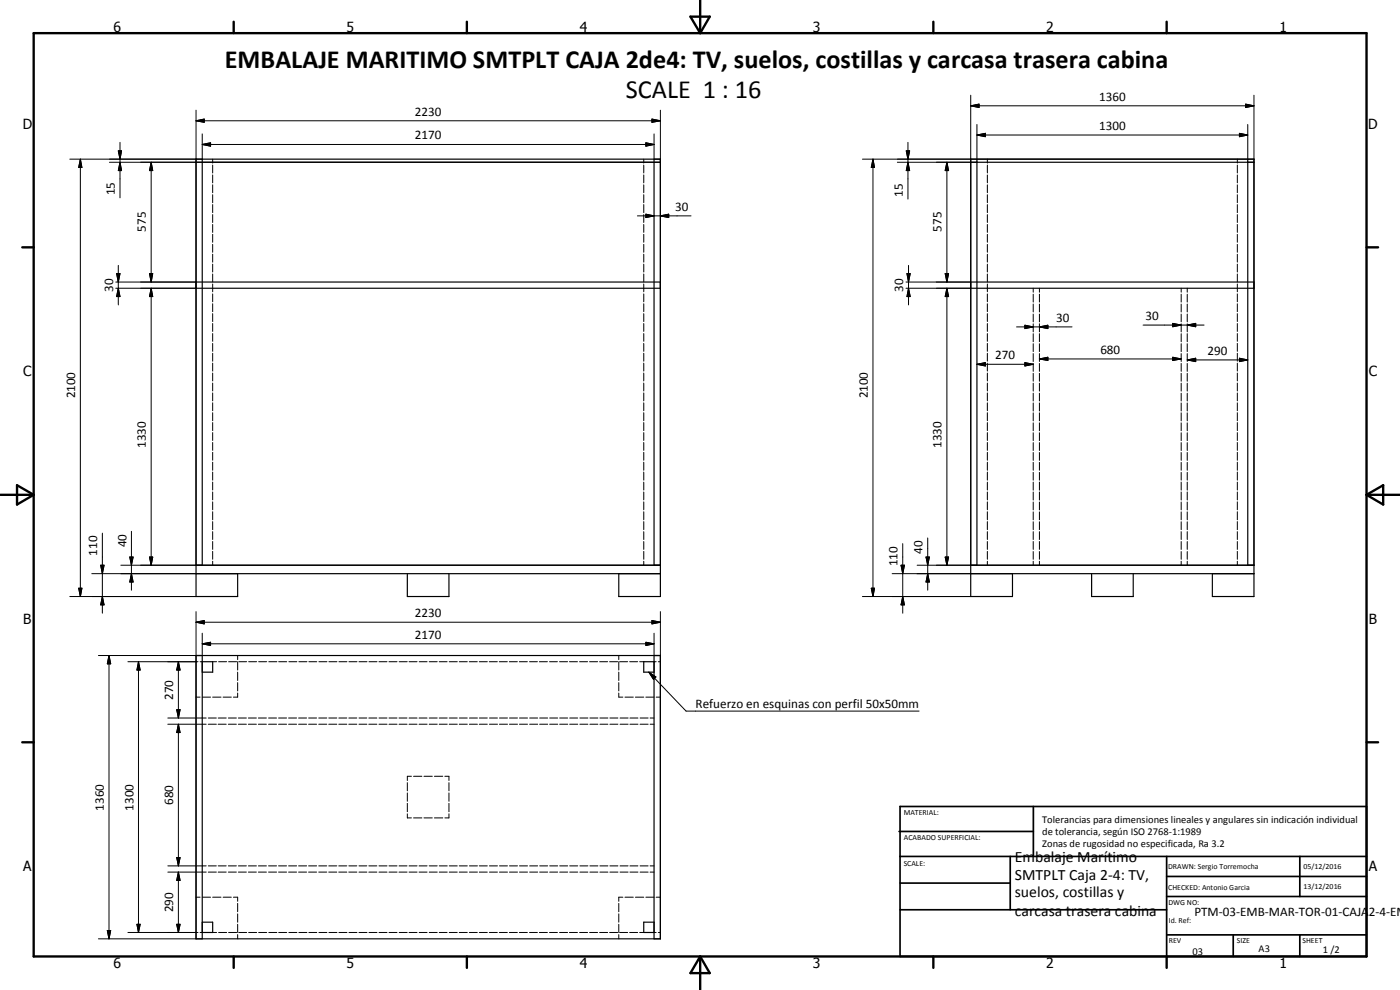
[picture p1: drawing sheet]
<svg xmlns="http://www.w3.org/2000/svg" width="420mm" height="297mm" viewBox="0 0 420 297" stroke-linecap="round" stroke-linejoin="round" font-family="sans-serif">
<g fill="none" stroke="#000" stroke-width=".35">
<path d="M58.8 48.7h139.4M60.7 47.8v121.8M196.3 47.8v121.8M291.3 48.7h85M293.2 48.7v120.9M374.5 48.7v120.9M58.8 84.6h139.4M58.8 86.5h139.4M291.3 84.6h85M291.3 86.5h85M58.8 169.6h139.4M58.8 172.1h139.4"/>
<path d="M71.3 172.1v6.9h-12.5v-131.2h139.4v131.2h-12.5v-6.9M122.2 172.1v6.9h12.5v-6.9M291.3 169.6h85M291.3 172.1h85M303.9 172.1v6.9h-12.6v-131.2h85v131.2h-12.5v-6.9M327.6 172.1v6.9h12.5v-6.9M58.8 196.7h139.4v85h-139.4zM60.7 196.7v85M60.7 198.5h3.1v3.2h-3.1M196.3 196.7v85M196.3 198.5h-3.1v3.2h3.1M60.7 276.7h3.1v3.1h-3.1"/>
<path d="M196.3 276.7h-3.1v3.1h3.1"/>
</g>
<g fill="none" stroke="#000" stroke-width=".3">
<path d="M58.8 36.2l2.5-.5v1zM58.8 33.1v14.7h-37.9M58.8 36.2h139.4M195.7 35.7l2.5 .5-2.5 .5zM198.2 33.1v15.6M291.3 31.7l2.5-.5v1.1zM291.3 28.6v19.2h-32.5M291.3 31.7h85M293.2 37.3v11.4M373.8 31.2l2.5 .5-2.5 .6zM374.5 37.3v11.4M376.3 28.6v19.2"/>
<path d="M24.1 47.8l.5 2.4h-1zM24.1 47.8v131.2M32.8 48.7h26M35.5 45.3h1l-.5 2.5zM36 48.7l.5 2.5h-1zM36 42.7v16.7M45.4 48.7l.4 2.5h-.9zM45.4 48.7v35.9M60.7 43.3l2.5-.5v1.1zM60.7 43.3h135.6M60.7 40.2v7.6M63.8 47.8v1.1"/>
<path d="M63.8 49.5v2.4M63.8 52.5v2.4M63.8 55.5v2.3M63.8 58.4v2.4M193.2 47.8v1.1M193.2 49.5v2.4M193.2 52.5v2.4M193.2 55.5v2.3M193.2 58.4v2.4M193.8 42.8l2.5 .5-2.5 .6zM196.3 40.2v7.6M262 47.8l.5 2.4h-1z"/>
<path d="M262 47.8v131.2M269.3 48.7h22M272 45.3h1l-.5 2.5zM272.5 48.7l.5 2.5h-1zM272.5 42.7v17M284.2 48.7l.5 2.5h-1zM284.2 48.7v35.9M293.2 40.5l2.5-.5v1zM293.2 40.5h81.3M296.3 47.8v1.1M296.3 49.5v2.4M296.3 52.5v2.4"/>
<path d="M296.3 55.5v2.3M296.3 58.4v2.4M371.3 47.8v1.1M371.3 49.5v2.4M371.3 52.5v2.4M371.3 55.5v2.3M371.3 58.4v2.4M372 40l2.5 .5-2.5 .5zM35.5 79.6v11.9M63.8 61.4v2.4M63.8 64.4v2.4M63.8 67.4v2.3"/>
<path d="M63.8 70.3v2.4M63.8 73.3v2.4M63.8 76.3v2.4M63.8 79.2v2.4M191.3 64.8h16.1M193.2 61.4v2.4M193.2 64.4v2.4M193.2 67.4v2.3M193.2 70.3v2.4M193.2 73.3v2.4M193.2 76.3v2.4M193.2 79.2v2.4"/>
<path d="M193.8 64.3l2.5 .5-2.5 .5zM198.2 64.8l2.5-.5v1zM272.7 79.6v11.9M296.3 61.4v2.4M296.3 64.4v2.4M296.3 67.4v2.3M296.3 70.3v2.4M296.3 73.3v2.4M296.3 76.3v2.4M296.3 79.2v2.4M371.3 61.4v2.4M371.3 64.4v2.4"/>
<path d="M371.3 67.4v2.3M371.3 70.3v2.4M371.3 73.3v2.4M371.3 76.3v2.4M371.3 79.2v2.4M34.7 86.5h24.1M34.7 84.6h24.1M35 82.1h1l-.5 2.5zM35.5 86.5l.5 2.5h-1zM44.9 82.1h.9l-.4 2.5zM45.4 86.5l.4 2.5h-.9zM45.4 86.5v83.1"/>
<path d="M63.8 82.2v2.4M63.8 85.2v2.3M63.8 88.2v2.4M63.8 91.1v2.4M63.8 94.1v2.4M63.8 97.1v2.3M193.2 82.2v2.4M193.2 85.2v2.3M193.2 88.2v2.4M193.2 91.1v2.4M193.2 94.1v2.4M193.2 97.1v2.3"/>
<path d="M271.9 86.5h19.4M271.9 84.6h19.4M272.2 82.1h1l-.5 2.5zM272.7 86.5l.5 2.5h-1zM283.7 82.1h1l-.5 2.5zM284.2 86.5l.5 2.5h-1zM284.2 86.5v83.1M296.3 82.2v2.4M296.3 85.2v2.3M296.3 88.2v2.4M296.3 91.1v2.4M296.3 94.1v2.4"/>
<path d="M296.3 97.1v2.3M305.1 98.1h16.6M307.6 97.6l2.5 .5-2.5 .5zM310.1 86.5v1.2M310.1 88.3v2.3M310.1 91.2v2.4M310.1 94.2v2.4M310.1 97.2v2.4M311.9 98.1l2.6-.5v1zM311.9 86.5v1.2M311.9 88.3v2.3M311.9 91.2v2.4"/>
<path d="M311.9 94.2v2.4M311.9 97.2v2.4M343.1 97.5h18.2M351.9 97l2.6 .5-2.6 .5zM354.5 86.5v1.2M354.5 88.3v2.3M354.5 91.2v2.4M354.5 94.2v2.4M354.5 97.2v2.4M356.3 97.5l2.5-.5v1zM356.3 86.5v1.2M356.3 88.3v2.3"/>
<path d="M356.3 91.2v2.4M356.3 94.2v2.4M356.3 97.2v2.4M371.3 82.2v2.4M371.3 85.2v2.3M371.3 88.2v2.4M371.3 91.1v2.4M371.3 94.1v2.4M371.3 97.1v2.3M63.8 100.1v2.3M63.8 103v2.4M63.8 106v2.4"/>
<path d="M63.8 109v2.3M63.8 111.9v2.4M63.8 114.9v2.4M63.8 117.9v2.4M193.2 100.1v2.3M193.2 103v2.4M193.2 106v2.4M193.2 109v2.3M193.2 111.9v2.4M193.2 114.9v2.4M193.2 117.9v2.4M293.2 109.3l2.5-.5v1z"/>
<path d="M293.2 109.3h16.9M296.3 100.1v2.3M296.3 103v2.4M296.3 106v2.4M296.3 109v2.3M296.3 111.9v2.4M296.3 114.9v2.4M296.3 117.9v2.4M307.6 108.8l2.5 .5-2.5 .5zM310.1 100.1v2.4M310.1 103.1v2.4M310.1 106.1v2.4"/>
<path d="M310.1 109.1v2.3M310.1 112v2.4M310.1 115v2.3M310.1 118v2.3M311.9 107.7l2.6-.5v1zM311.9 100.1v2.4M311.9 103.1v2.4M311.9 106.1v2.4M311.9 109.1v2.3M311.9 112v2.4M311.9 115v2.3M311.9 118v2.3"/>
<path d="M311.9 107.7h42.6M351.9 107.2l2.6 .5-2.6 .5zM354.5 100.1v2.4M354.5 103.1v2.4M354.5 106.1v2.4M354.5 109.1v2.3M354.5 112v2.4M354.5 115v2.3M354.5 118v2.3M356.3 108l2.5-.5v1zM356.3 100.1v2.4M356.3 103.1v2.4"/>
<path d="M356.3 106.1v2.4M356.3 109.1v2.3M356.3 112v2.4M356.3 115v2.3M356.3 118v2.3M356.3 108h18.2M371.3 100.1v2.3M371.3 103v2.4M371.3 106v2.4M371.3 109v2.3M371.3 111.9v2.4M371.3 114.9v2.4"/>
<path d="M371.3 117.9v2.4M372 107.5l2.5 .5-2.5 .5zM63.8 120.9v2.3M63.8 123.8v2.4M63.8 126.8v2.4M63.8 129.8v2.4M63.8 132.8v2.3M63.8 135.7v2.4M63.8 138.7v2.4M193.2 120.9v2.3M193.2 123.8v2.4M193.2 126.8v2.4"/>
<path d="M193.2 129.8v2.4M193.2 132.8v2.3M193.2 135.7v2.4M193.2 138.7v2.4M296.3 120.9v2.3M296.3 123.8v2.4M296.3 126.8v2.4M296.3 129.8v2.4M296.3 132.8v2.3M296.3 135.7v2.4M296.3 138.7v2.4M310.1 120.9v2.4"/>
<path d="M310.1 123.9v2.4M310.1 126.9v2.3M310.1 129.8v2.4M310.1 132.8v2.4M310.1 135.8v2.3M310.1 138.7v2.4M311.9 120.9v2.4M311.9 123.9v2.4M311.9 126.9v2.3M311.9 129.8v2.4M311.9 132.8v2.4M311.9 135.8v2.3"/>
<path d="M311.9 138.7v2.4M354.5 120.9v2.4M354.5 123.9v2.4M354.5 126.9v2.3M354.5 129.8v2.4M354.5 132.8v2.4M354.5 135.8v2.3M354.5 138.7v2.4M356.3 120.9v2.4M356.3 123.9v2.4M356.3 126.9v2.3M356.3 129.8v2.4"/>
<path d="M356.3 132.8v2.4M356.3 135.8v2.3M356.3 138.7v2.4M371.3 120.9v2.3M371.3 123.8v2.4M371.3 126.8v2.4M371.3 129.8v2.4M371.3 132.8v2.3M371.3 135.7v2.4M371.3 138.7v2.4M30.7 160v24M39.4 159.4v17.7"/>
<path d="M63.8 141.6v2.5M63.8 144.7v2.3M63.8 147.6v2.4M63.8 150.6v2.4M63.8 153.5v2.5M63.8 156.5v2.4M63.8 159.5v2.4M193.2 141.6v2.5M193.2 144.7v2.3M193.2 147.6v2.4M193.2 150.6v2.4M193.2 153.5v2.5"/>
<path d="M193.2 156.5v2.4M193.2 159.5v2.4M296.3 141.6v2.5M296.3 144.7v2.3M296.3 147.6v2.4M296.3 150.6v2.4M296.3 153.5v2.5M296.3 156.5v2.4M296.3 159.5v2.4M310.1 141.7v2.4M310.1 144.7v2.4M310.1 147.6v2.4"/>
<path d="M310.1 150.6v2.4M310.1 153.6v2.4M310.1 156.5v2.4M310.1 159.5v2.4M311.9 141.7v2.4M311.9 144.7v2.4M311.9 147.6v2.4M311.9 150.6v2.4M311.9 153.6v2.4M311.9 156.5v2.4M311.9 159.5v2.4M354.5 141.7v2.4"/>
<path d="M354.5 144.7v2.4M354.5 147.6v2.4M354.5 150.6v2.4M354.5 153.6v2.4M354.5 156.5v2.4M354.5 159.5v2.4M356.3 141.7v2.4M356.3 144.7v2.4M356.3 147.6v2.4M356.3 150.6v2.4M356.3 153.6v2.4M356.3 156.5v2.4"/>
<path d="M356.3 159.5v2.4M371.3 141.6v2.5M371.3 144.7v2.3M371.3 147.6v2.4M371.3 150.6v2.4M371.3 153.5v2.5M371.3 156.5v2.4M371.3 159.5v2.4M20.9 179h37.9M23.6 176.5h1l-.5 2.5zM27.5 172.1h31.3M30.2 169.6h1l-.5 2.5z"/>
<path d="M30.7 179l.5 2.5h-1zM36.3 169.6h22.5M38.9 167.1h1.1l-.6 2.5zM39.4 172.1l.6 2.5h-1.1zM44.9 167.1h.9l-.4 2.5zM63.8 162.5v2.3M63.8 165.4v2.4M63.8 168.4v1.2M193.2 162.5v2.3M193.2 165.4v2.4M193.2 168.4v1.2M258.8 179h32.5"/>
<path d="M261.5 176.5h1l-.5 2.5zM267.7 172.1h23.6M270.4 169.6h1l-.5 2.5zM270.9 179l.5 2.5h-1zM270.9 163.1v20.9M275.2 169.6h16.1M277.9 167.1h1l-.5 2.5zM278.4 172.1l.5 2.5h-1zM278.4 161.4v15.7M283.7 167.1h1l-.5 2.5zM296.3 162.5v2.3M296.3 165.4v2.4"/>
<path d="M296.3 168.4v1.2M310.1 162.5v2.3M310.1 165.5v2.3M310.1 168.4v1.2M311.9 162.5v2.3M311.9 165.5v2.3M311.9 168.4v1.2M354.5 162.5v2.3M354.5 165.5v2.3M354.5 168.4v1.2M356.3 162.5v2.3M356.3 165.5v2.3"/>
<path d="M356.3 168.4v1.2M371.3 162.5v2.3M371.3 165.4v2.4M371.3 168.4v1.2M32.7 196.7l.5 2.5h-1zM32.7 196.7v85M38.4 198.5h21M41.6 198.5l.5 2.5h-1zM41.6 198.5v81.3M53.5 198.5l.5 2.5h-1zM53.5 198.5v16.9M58.8 186.7l2.5-.5v1z"/>
<path d="M58.8 183.5v13.2h-29.3M58.8 186.7h139.4M60.1 198.5h.6M60.7 193.2l2.5-.5v1zM60.7 190v6.7M60.7 193.2h135.6M63.8 198.5h1.2M65.6 198.5h2.4M68.6 198.5h2.4M71.3 196.7v1.2M71.3 198.5v2.5M71.7 198.5h2.3"/>
<path d="M74.6 198.5h2.4M77.6 198.5h2.4M80.7 198.5h2.4M83.6 198.5h2.5M86.7 198.5h2.4M89.7 198.5h2.4M92.7 198.5h2.4M95.7 198.5h2.4M98.7 198.5h2.4M101.7 198.5h2.4M104.7 198.5h2.4M107.7 198.5h2.4"/>
<path d="M110.7 198.5h2.4M113.7 198.5h2.5M116.7 198.5h2.5M119.8 198.5h2.4M122.8 198.5h2.4M125.8 198.5h2.4M128.8 198.5h2.4M131.8 198.5h2.4M134.8 198.5h2.4M137.8 198.5h2.4M140.8 198.5h2.4M143.8 198.5h2.5"/>
<path d="M146.8 198.5h2.5M149.8 198.5h2.5M152.9 198.5h2.4M155.9 198.5h2.4M158.9 198.5h2.4M161.9 198.5h2.4M164.9 198.5h2.4M167.9 198.5h2.4M170.9 198.5h2.4M173.9 198.5h2.4M176.9 198.5h2.5M179.9 198.5h2.5"/>
<path d="M183 198.5h2.4M185.7 196.7v1.2M185.7 198.5v2.5M186 198.5h2.4M189 198.5h2.4M192 198.5h1.2M193.8 192.7l2.5 .5-2.5 .5zM195.7 186.2l2.5 .5-2.5 .5zM196.3 198.5h.6M196.3 190v6.7M197.6 198.5h.6M198.2 183.5v13.2"/>
<path d="M50.4 217.3h11.5M50.4 215.4h11.5M53 212.9h1l-.5 2.5zM53.5 217.3l.5 2.5h-1zM53.5 217.3v42.5M58.8 209.2h1.3M60.7 209.2h2.5M62.5 217.3h2.4M62.5 215.4h2.4M63.8 209.2h2.5M65.5 217.3h2.4M65.5 215.4h2.4"/>
<path d="M67 209.2h2.4M68.5 217.3h2.4M68.5 215.4h2.4M71.3 207.9v1.3h-1.2M71.3 201.7v2.5M71.3 204.8v2.5M71.5 217.3h2.4M71.5 215.4h2.4M74.5 217.3h2.5M74.5 215.4h2.5M77.5 217.3h2.5M77.5 215.4h2.5"/>
<path d="M80.6 217.3h2.4M80.6 215.4h2.4M83.6 217.3h2.4M83.6 215.4h2.4M86.6 217.3h2.4M86.6 215.4h2.4M89.6 217.3h2.4M89.6 215.4h2.4M92.6 217.3h2.4M92.6 215.4h2.4M95.7 217.3h2.4M95.7 215.4h2.4"/>
<path d="M98.7 217.3h2.4M98.7 215.4h2.4M101.7 217.3h2.4M101.7 215.4h2.4M104.7 217.3h2.4M104.7 215.4h2.4M107.7 217.3h2.4M107.7 215.4h2.4M110.7 217.3h2.4M110.7 215.4h2.4M113.7 217.3h2.5M113.7 215.4h2.5"/>
<path d="M116.7 217.3h2.5M116.7 215.4h2.5M119.7 217.3h2.5M119.7 215.4h2.5M122.8 217.3h2.4M122.8 215.4h2.4M125.8 217.3h2.4M125.8 215.4h2.4M128.8 217.3h2.4M128.8 215.4h2.4M131.8 217.3h2.4M131.8 215.4h2.4"/>
<path d="M134.8 217.3h2.4M134.8 215.4h2.4M137.8 217.3h2.4M137.8 215.4h2.4M140.9 217.3h2.4M140.9 215.4h2.4M143.8 217.3h2.5M143.8 215.4h2.5M146.9 217.3h2.4M146.9 215.4h2.4M149.9 217.3h2.4M149.9 215.4h2.4"/>
<path d="M152.9 217.3h2.4M152.9 215.4h2.4M155.9 217.3h2.4M155.9 215.4h2.4M159 217.3h2.4M159 215.4h2.4M162 217.3h2.4M162 215.4h2.4M165 217.3h2.4M165 215.4h2.4M168 217.3h2.4M168 215.4h2.4"/>
<path d="M171 217.3h2.4M171 215.4h2.4M174 217.3h2.4M174 215.4h2.4M177 217.3h2.4M177 215.4h2.4M180 217.3h2.4M180 215.4h2.4M183 217.3h2.5M183 215.4h2.5M185.7 201.7v2.5M185.7 204.8v2.5"/>
<path d="M185.7 207.9v1.3h1.2M186.1 217.3h2.4M186.1 215.4h2.4M187.6 209.2h2.5M189 217.3h2.5M189 215.4h2.5M190.7 209.2h2.5M192.1 217.3h2.4M192.1 215.4h2.4M193.8 209.2h2.5M194.7 201.7l2.1 1.4-.7 .7zM194.7 201.7l11.2 11.7h69.9"/>
<path d="M195.1 217.3h1.2M195.1 215.4h1.2M196.9 209.2h1.3M122.2 234.8v2.5M122.2 237.9v2.5M123.5 232.9h-1.3v1.3M124.1 232.9h2.5M127.2 232.9h2.5M130.4 232.9h2.5M133.5 232.9h1.2v1.3M134.7 234.8v2.5M134.7 237.9v2.5"/>
<path d="M50.4 259.8h11.5M53 257.3h1l-.5 2.5zM62.5 259.8h2.4M65.5 259.8h2.4M68.5 259.8h2.4M71.5 259.8h2.4M74.5 259.8h2.5M77.5 259.8h2.5M80.6 259.8h2.4M83.6 259.8h2.4M86.6 259.8h2.4M89.6 259.8h2.4"/>
<path d="M92.6 259.8h2.4M95.7 259.8h2.4M98.7 259.8h2.4M101.7 259.8h2.4M104.7 259.8h2.4M107.7 259.8h2.4M110.7 259.8h2.4M113.7 259.8h2.5M116.7 259.8h2.5M119.7 259.8h2.5M122.2 244.2v1.2h1.3M122.2 241v2.5"/>
<path d="M122.8 259.8h2.4M124.1 245.4h2.5M125.8 259.8h2.4M127.2 245.4h2.5M128.8 259.8h2.4M130.4 245.4h2.5M131.8 259.8h2.4M134.7 241v2.5M134.7 244.2v1.2h-1.2M134.8 259.8h2.4M137.8 259.8h2.4M140.9 259.8h2.4"/>
<path d="M143.8 259.8h2.5M146.9 259.8h2.4M149.9 259.8h2.4M152.9 259.8h2.4M155.9 259.8h2.4M159 259.8h2.4M162 259.8h2.4M165 259.8h2.4M168 259.8h2.4M171 259.8h2.4M174 259.8h2.4M177 259.8h2.4"/>
<path d="M180 259.8h2.4M183 259.8h2.5M186.1 259.8h2.4M189 259.8h2.5M192.1 259.8h2.4M195.1 259.8h1.2M32.2 279.2h1l-.5 2.5zM38.4 279.8h21M41.1 277.3h1l-.5 2.5zM50.4 261.7h11.5M53 277.3h1l-.5 2.5zM53.5 261.7l.5 2.5h-1z"/>
<path d="M53.5 261.7v18.1M58.8 269.2h1.3M60.1 279.8h.6M60.7 269.2h2.5M62.5 261.7h2.4M63.8 279.8h1.2M63.8 269.2h2.5M65.5 261.7h2.4M65.6 279.8h2.4M67 269.2h2.4M68.5 261.7h2.4M68.6 279.8h2.4"/>
<path d="M70.1 269.2h1.2v1.2M71.3 271.1v2.5M71.3 274.2v2.5M71.3 277.3v2.5M71.5 261.7h2.4M71.7 279.8h2.3M74.5 261.7h2.5M74.6 279.8h2.4M77.5 261.7h2.5M77.6 279.8h2.4M80.6 261.7h2.4M80.7 279.8h2.4"/>
<path d="M83.6 261.7h2.4M83.6 279.8h2.5M86.6 261.7h2.4M86.7 279.8h2.4M89.6 261.7h2.4M89.7 279.8h2.4M92.6 261.7h2.4M92.7 279.8h2.4M95.7 261.7h2.4M95.7 279.8h2.4M98.7 261.7h2.4M98.7 279.8h2.4"/>
<path d="M101.7 261.7h2.4M101.7 279.8h2.4M104.7 261.7h2.4M104.7 279.8h2.4M107.7 279.8h2.4M107.7 261.7h2.4M110.7 261.7h2.4M110.7 279.8h2.4M113.7 279.8h2.5M113.7 261.7h2.5M116.7 279.8h2.5M116.7 261.7h2.5"/>
<path d="M119.7 261.7h2.5M119.8 279.8h2.4M122.8 279.8h2.4M122.8 261.7h2.4M125.8 261.7h2.4M125.8 279.8h2.4M128.8 279.8h2.4M128.8 261.7h2.4M131.8 279.8h2.4M131.8 261.7h2.4M134.8 279.8h2.4M134.8 261.7h2.4"/>
<path d="M137.8 279.8h2.4M137.8 261.7h2.4M140.8 279.8h2.4M140.9 261.7h2.4M143.8 279.8h2.5M143.8 261.7h2.5M146.8 279.8h2.5M146.9 261.7h2.4M149.8 279.8h2.5M149.9 261.7h2.4M152.9 279.8h2.4M152.9 261.7h2.4"/>
<path d="M155.9 279.8h2.4M155.9 261.7h2.4M158.9 279.8h2.4M159 261.7h2.4M161.9 279.8h2.4M162 261.7h2.4M164.9 279.8h2.4M165 261.7h2.4M167.9 279.8h2.4M168 261.7h2.4M170.9 279.8h2.4M171 261.7h2.4"/>
<path d="M173.9 279.8h2.4M174 261.7h2.4M176.9 279.8h2.5M177 261.7h2.4M179.9 279.8h2.5M180 261.7h2.4M183 279.8h2.4M183 261.7h2.5M185.7 271.1v2.5M185.7 274.2v2.5M185.7 277.3v2.5M186 279.8h2.4"/>
<path d="M186.1 261.7h2.4M186.9 269.2h-1.2v1.2M187.6 269.2h2.5M189 279.8h2.4M189 261.7h2.5M190.7 269.2h2.5M192 279.8h1.2M192.1 261.7h2.4M193.8 269.2h2.5M195.1 261.7h1.2M196.3 279.8h.6M196.9 269.2h1.3"/>
<path d="M197.6 279.8h.6M29.5 281.7h29.3M71.3 280.4v1.3M185.7 280.4v1.3"/>
</g>
<g fill="none" stroke="#000" stroke-width=".71">
<path d="M10.1 9.9h400v277.1h-400zM70.1 6.5v3.4M140.1 6.5v3.4M207.2 5h5.8l-2.9 4.9zM210.1 0v9.9M280.1 6.5v3.4M350.1 6.5v3.4M6.7 74.2h3.4M410.1 74.2h3.5M.1 148.5h10M5.1 145.6l5 2.9-5 2.9zM410.1 148.5h10"/>
<path d="M410.1 148.5l5-2.9v5.8zM6.7 222.7h3.4M410.1 222.7h3.5M70.1 287v3.4M140.1 287v3.4M210.1 287v10M210.1 287l2.9 5h-5.8zM280.1 287v3.4M350.1 287v3.4"/>
</g>
<g fill="none" stroke="#000" stroke-width=".51">
<path d="M269.8 249.5h40.3M270.1 242h140v45h-140zM270.1 257h140M303.2 257v16M310.1 242v15M350.1 257v30M390.1 257v12M270.1 265h33.1M270.1 273h80M350.1 269h60M350.1 263h60M350.1 280.5h60"/>
<path d="M370.1 280.5v6.5M390.1 280.5v6.5"/>
</g>
<g fill="#000">
<path d="M58.8 36.2l2.5-.5v1zM195.7 35.7l2.5 .5-2.5 .5zM291.3 31.7l2.5-.5v1.1zM373.8 31.2l2.5 .5-2.5 .6zM24.1 47.8l.5 2.4h-1zM35.5 45.3h1l-.5 2.5zM36 48.7l.5 2.5h-1zM45.4 48.7l.4 2.5h-.9zM60.7 43.3l2.5-.5v1.1zM193.8 42.8l2.5 .5-2.5 .6zM262 47.8l.5 2.4h-1zM272 45.3h1l-.5 2.5z"/>
<path d="M272.5 48.7l.5 2.5h-1zM284.2 48.7l.5 2.5h-1zM293.2 40.5l2.5-.5v1zM372 40l2.5 .5-2.5 .5zM193.8 64.3l2.5 .5-2.5 .5zM198.2 64.8l2.5-.5v1zM35 82.1h1l-.5 2.5zM35.5 86.5l.5 2.5h-1zM44.9 82.1h.9l-.4 2.5zM45.4 86.5l.4 2.5h-.9zM272.2 82.1h1l-.5 2.5zM272.7 86.5l.5 2.5h-1z"/>
<path d="M283.7 82.1h1l-.5 2.5zM284.2 86.5l.5 2.5h-1zM307.6 97.6l2.5 .5-2.5 .5zM311.9 98.1l2.6-.5v1zM351.9 97l2.6 .5-2.6 .5zM356.3 97.5l2.5-.5v1zM293.2 109.3l2.5-.5v1zM307.6 108.8l2.5 .5-2.5 .5zM311.9 107.7l2.6-.5v1zM351.9 107.2l2.6 .5-2.6 .5zM356.3 108l2.5-.5v1zM372 107.5l2.5 .5-2.5 .5z"/>
<path d="M23.6 176.5h1l-.5 2.5zM30.2 169.6h1l-.5 2.5zM38.9 167.1h1.1l-.6 2.5zM39.4 172.1l.6 2.5h-1.1zM44.9 167.1h.9l-.4 2.5zM261.5 176.5h1l-.5 2.5zM270.4 169.6h1l-.5 2.5zM277.9 167.1h1l-.5 2.5zM278.4 172.1l.5 2.5h-1zM283.7 167.1h1l-.5 2.5zM30.7 179l.5 2.5h-1zM32.7 196.7l.5 2.5h-1z"/>
<path d="M58.8 186.7l2.5-.5v1zM60.7 193.2l2.5-.5v1zM193.8 192.7l2.5 .5-2.5 .5zM195.7 186.2l2.5 .5-2.5 .5zM270.9 179l.5 2.5h-1zM41.6 198.5l.5 2.5h-1zM53 212.9h1l-.5 2.5zM53.5 217.3l.5 2.5h-1zM53.5 198.5l.5 2.5h-1zM194.7 201.7l2.1 1.4-.7 .7zM53 257.3h1l-.5 2.5zM32.2 279.2h1l-.5 2.5z"/>
<path d="M41.1 277.3h1l-.5 2.5zM53 277.3h1l-.5 2.5zM53.5 261.7l.5 2.5h-1z"/>
</g>
<g font-size="7.9">
<text x="67.5" y="20.4">EMBALAJE MARITIMO SMTPLT CAJA 2de4: TV, suelos, costillas y carcasa trasera cabina</text>
<text x="187.8" y="29.3">SCALE 1 : 16</text>
</g>
<g font-size="4.7">
<text x="304.6" y="258.5">Embalaje Marítimo</text>
<text x="304.6" y="263.9">SMTPLT Caja 2-4: TV,</text>
<text x="304.6" y="269.3">suelos, costillas y</text>
<text x="304.6" y="274.7">carcasa trasera cabina</text>
</g>
<g font-size="4.2">
<text x="34" y="9.6">6</text>
<text x="104" y="9.6">5</text>
<text x="174" y="9.6">4</text>
<text x="244" y="9.6">3</text>
<text x="314" y="9.6">2</text>
<text x="384" y="9.6">1</text>
<text x="6.8" y="38.7">D</text>
<text x="410.6" y="38.7">D</text>
<text x="7" y="112.9">C</text>
<text x="410.8" y="112.9">C</text>
<text x="7" y="187.1">B</text>
<text x="410.8" y="187.1">B</text>
<text x="7" y="261.4">A</text>
<text x="410.8" y="261.4">A</text>
<text x="34" y="290.4">6</text>
<text x="104" y="290.4">5</text>
<text x="174" y="290.4">4</text>
<text x="244" y="290.4">3</text>
<text x="314" y="290.4">2</text>
<text x="384" y="290.4">1</text>
</g>
<g font-size="3.9">
<text x="124.5" y="34.7">2230</text>
<text x="329.8" y="30.2">1360</text>
<text x="124.5" y="41.8">2170</text>
<text x="329.8" y="38.9">1300</text>
<text x="34.5" y="58.6" transform="rotate(-90 34.5 58.6)">15</text>
<text x="271" y="59" transform="rotate(-90 271 59)">15</text>
<text x="202.6" y="63.2">30</text>
<text x="43.8" y="69.5" transform="rotate(-90 43.8 69.5)">575</text>
<text x="282.6" y="69.5" transform="rotate(-90 282.6 69.5)">575</text>
<text x="34" y="87.6" transform="rotate(-90 34 87.6)">30</text>
<text x="271.1" y="87.6" transform="rotate(-90 271.1 87.6)">30</text>
<text x="343.8" y="96">30</text>
<text x="317" y="96.6">30</text>
<text x="298.7" y="107.8">270</text>
<text x="330.2" y="106.1">680</text>
<text x="362.4" y="106.5">290</text>
<text x="22.6" y="119.5" transform="rotate(-90 22.6 119.5)">2100</text>
<text x="260.4" y="119.5" transform="rotate(-90 260.4 119.5)">2100</text>
<text x="43.8" y="134.4" transform="rotate(-90 43.8 134.4)">1330</text>
<text x="282.6" y="134.4" transform="rotate(-90 282.6 134.4)">1330</text>
<text x="29.2" y="166.8" transform="rotate(-90 29.2 166.8)">110</text>
<text x="37.9" y="164.2" transform="rotate(-90 37.9 164.2)">40</text>
<text x="276.8" y="166.2" transform="rotate(-90 276.8 166.2)">40</text>
<text x="269.4" y="169.9" transform="rotate(-90 269.4 169.9)">110</text>
<text x="124.5" y="185.1">2230</text>
<text x="124.5" y="191.6">2170</text>
<text x="52" y="210" transform="rotate(-90 52 210)">270</text>
<text x="208.8" y="212.3">Refuerzo en esquinas con perfil 50x50mm</text>
<text x="31.2" y="243.2" transform="rotate(-90 31.2 243.2)">1360</text>
<text x="40" y="243.2" transform="rotate(-90 40 243.2)">1300</text>
<text x="52" y="241.6" transform="rotate(-90 52 241.6)">680</text>
<text x="52" y="273.7" transform="rotate(-90 52 273.7)">290</text>
<text x="358.5" y="275">PTM-03-EMB-MAR-TOR-01-CAJA2-4-EM</text>
</g>
<g font-size="3.1">
<text x="312.7" y="246.8">Tolerancias para dimensiones lineales y angulares sin indicación individual</text>
<text x="312.7" y="250.4">de tolerancia, según ISO 2768-1:1989</text>
<text x="312.7" y="254">Zonas de rugosidad no especificada, Ra 3.2</text>
<text x="357.9" y="286.4">03</text>
<text x="377.7" y="285.6">A3</text>
<text x="397" y="285.9">1 /2</text>
</g>
<g font-size="2.4">
<text x="271.2" y="244.4">MATERIAL:</text>
<text x="271.3" y="252">ACABADO SUPERFICIAL:</text>
<text x="271.2" y="259.7">SCALE:</text>
<text x="350.6" y="260.8">DRAWN: Sergio Torremocha</text>
<text x="391.2" y="260.6">05/12/2016</text>
<text x="350.6" y="267">CHECKED: Antonio Garcia</text>
<text x="391.2" y="266.7">13/12/2016</text>
<text x="350.6" y="271.4">DWG NO:</text>
<text x="350.8" y="276.9">Id. Ref:</text>
<text x="350.8" y="282.8">REV</text>
<text x="371.2" y="282.9">SIZE</text>
<text x="390.9" y="282.9">SHEET</text>
</g>
</svg>
